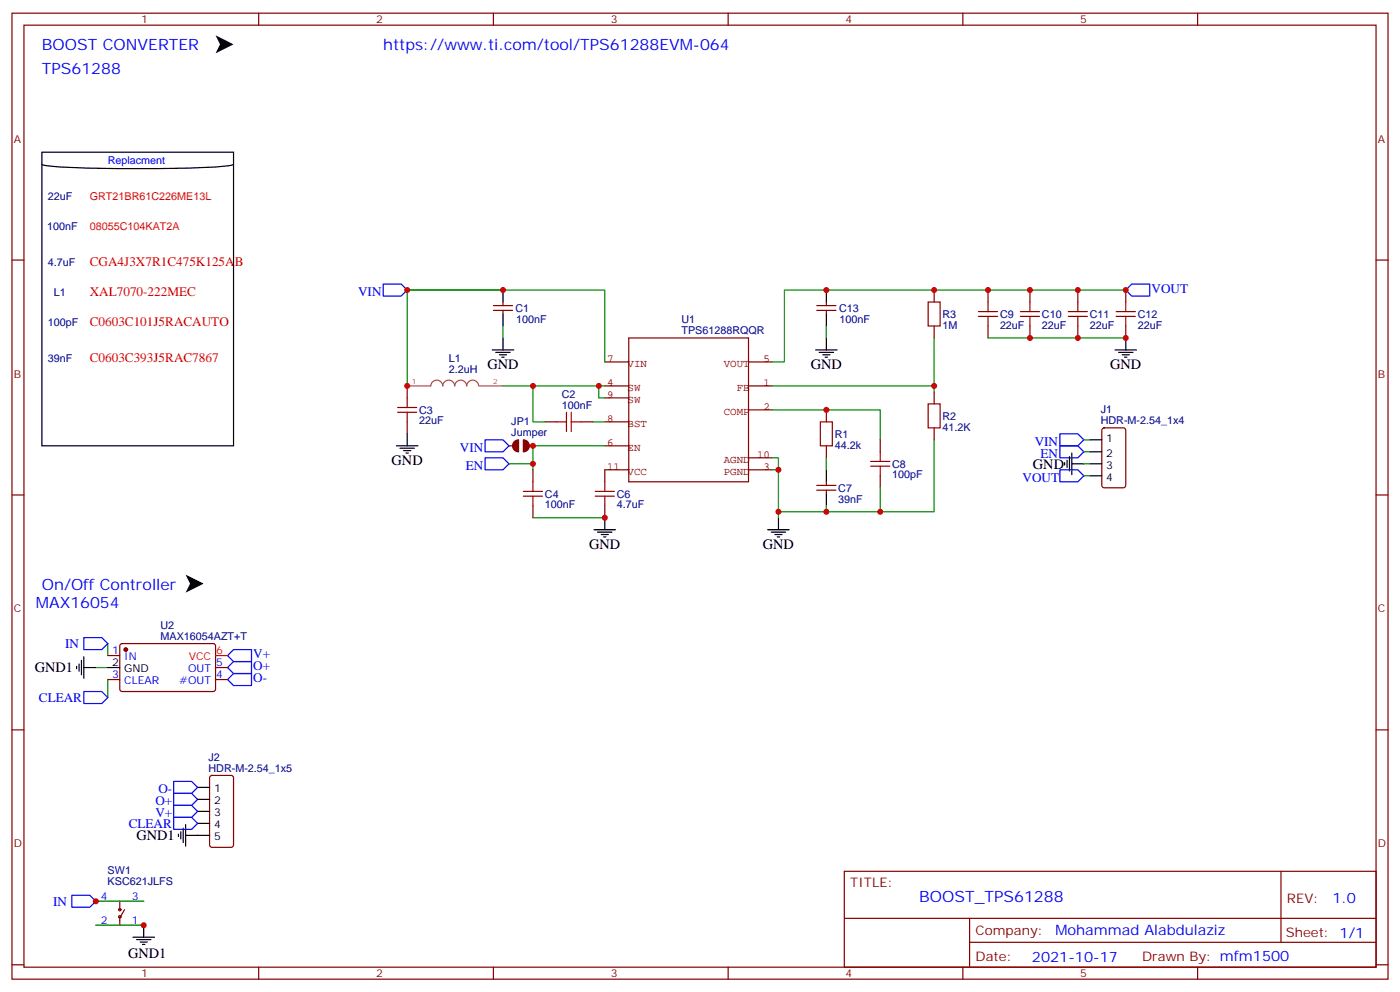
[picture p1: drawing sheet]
<svg xmlns="http://www.w3.org/2000/svg" width="412mm" height="292mm" viewBox="0 0 412 292" stroke-linecap="round" stroke-linejoin="round" font-family="sans-serif">
<g fill="none" stroke="#870000" stroke-width=".35">
<path d="M3.5 3.9h405.4v284.3h-405.4zM7.1 7.4h398.2v277.3h-398.2zM76.2 3.9v3.5M145.3 3.9v3.5M214.5 3.9v3.5M283.6 3.9v3.5M352.8 3.9v3.5M3.5 76.6h3.6M405.3 76.6h3.6M145.3 90h5.7M145.3 91.4h5.7M148.2 88.9v1.1"/>
<path d="M148.2 91.4v1M240.6 90h5.6M240.6 91.4h5.6M243.4 88.9v1.1M243.4 91.4v1M275.2 85.4v3.5M275.2 96v3.5M291 85.4v3.5M291 96v3.5M303.4 85.4v3.5M303.4 96v3.5M317.5 85.4v3.5"/>
<path d="M317.5 96v3.5M331.6 85.4v3.5M331.6 96v3.5M119.9 113.6v3.5M275.2 115.4v3.5M119.9 124.2v3.5M149.9 131.2h1.1M155.9 131.2h1.1M157 138.3v3.5M160.5 124.2h3.5M171.1 124.2h3.5M178.2 138.3v3.5"/>
<path d="M243.4 120.6v3.6M243.4 131.2v3.6M259.3 129.5v3.5M275.2 125.9v3.6M324.8 126.1l.5-.2h5.6l.7 .5v16.5l-.5 .6-5.8 .1-.7-.5v-16.5zM3.5 145.7h3.6M157 148.9v3.5M178.2 148.9v3.5M240.6 144.3h5.6M240.6 142.9h5.6M243.4 141.8v1.1M243.4 144.3v1"/>
<path d="M259.3 140.1v3.5M405.3 145.7h3.6M31.7 193h3.6M35.5 189.6l.5-.2 27.1 .1 .4 .6-.1 13-.6 .5-27.1-.1-.4-.7v-12.7zM63.5 196.5h3.5M3.5 214.8h3.6M31.7 200h3.6M63.5 200h3.5M405.3 214.8h3.6M62 228.5l.4-.3h5.7l.6 .5 .1 20-.5 .7h-5.9l-.6-.4-.1-20zM248.7 256.5h156.6v28.2h-156.6zM377.3 256.5v20.9"/>
<path d="M28.2 272.3h14.1M28.2 265.3h14.1M35.3 265.3v2.5M35.3 269.9v2.4M36.7 267.8l-1.4 2.4M248.7 270.3h156.5M285.6 277.4h119.6M285.6 270.3v14.1M3.5 284h3.6M76.2 284.7v3.5M145.3 284.7v3.5M214.5 284.7v3.5"/>
<path d="M283.6 284.7v3.5M352.8 284.7v3.5M405.3 284h3.6"/>
<circle cx="35.3" cy="267.8" r=".35"/>
<circle cx="35.3" cy="269.9" r=".35"/>
</g>
<path d="M185.2 99.5h35.3v42.3h-35.3zM178.2 113.6h7M178.2 106.5h7M178.2 117.1h7M220.5 113.6h7M220.5 106.5h7M178.2 138.3h7M178.2 131.2h7M178.2 124.2h7M220.5 120.6h7M220.5 138.3h7M220.5 134.8h7" fill="none" stroke="#850000" stroke-width=".35"/>
<path d="M63.5 10.4l5.3 2.7-5.3 2.6 1.3-2.6zM54.7 169.2l5.3 2.6-5.3 2.6 1.3-2.6z" fill="#000"/>
<g fill="none" stroke="#008700" stroke-width=".35">
<path d="M119.9 85.4h58.3v21.1M119.9 85.4h28.3M119.9 85.4v28.2M148.2 96v3.5M243.4 96v3.5M275.2 99.5v14.1h-47.7M291 99.5h40.6M331.6 85.4h-100.5v21.1h-3.6M148.2 113.6h30M157 113.6v10.6h3.5M176.4 113.6v3.5h1.8M275.2 113.6v1.8"/>
<path d="M149.9 136.5h7.1M174.6 124.2h3.6M178.2 131.2h-21.2v7.1M227.5 134.8h1.8v17.6M227.5 120.6h31.8v8.9M227.5 138.3h1.8M243.4 134.8v3.5M275.2 129.5v21.1h-15.9M319.3 136.5h1.7M319.3 129.5h1.7M319.3 133h1.7M157 152.4h21.2"/>
<path d="M243.4 148.9v1.7h-14.1M259.3 143.6v7h-15.9M319.3 140.1h1.7M28.2 196.5h3.5M31.7 189.4v3.6M31.7 200v5.3M28.2 265.3h14.1M28.2 272.3h14.1"/>
</g>
<path d="M119.9 113.6h7a1.77 1.77 0 0 1 1.8-1.7 1.77 1.77 0 0 1 1.7 1.7 1.77 1.77 0 0 1 1.8-1.7 1.77 1.77 0 0 1 1.7 1.7 1.77 1.77 0 0 1 1.8-1.7 1.77 1.77 0 0 1 1.8 1.7 1.77 1.77 0 0 1 1.7-1.7 1.77 1.77 0 0 1 1.8 1.7M141.2 113.6h7" fill="none" stroke="#a64a4a" stroke-width=".35"/>
<g fill="none" stroke="#a10000" stroke-width=".35">
<path d="M273.4 88.9h3.5v7.1h-3.5zM288.2 93.1h5.7M288.2 91.7h5.7M291 88.9v2.8M291 93.1v2.9M300.6 93.1h5.6M300.6 91.7h5.6M303.4 88.9v2.8M303.4 93.1v2.9M314.7 93.1h5.6M314.7 91.7h5.6M317.5 88.9v2.8"/>
<path d="M317.5 93.1v2.9M328.8 93.1h5.6M328.8 91.7h5.6M331.6 88.9v2.8M331.6 93.1v2.9M117.1 119.9h5.7M119.9 117.1v2.8M273.4 118.9h3.5v7h-3.5zM117.1 121.4h5.7M119.9 121.4v2.8M164 124.2h2.9M166.9 121.4v5.6"/>
<path d="M168.3 121.4v5.6M168.3 124.2h2.8M241.7 124.2h3.5v7h-3.5zM256.5 137.2h5.6M256.5 135.8h5.6M259.3 133v2.8M259.3 137.2v2.9M154.2 146h5.6M154.2 144.6h5.6M157 141.8v2.8M157 146v2.9M175.3 146h5.7"/>
<path d="M175.3 144.6h5.7M178.2 141.8v2.8M178.2 146v2.9"/>
</g>
<g fill="none" stroke="#000" stroke-width=".35">
<path d="M12.3 44.8h56.5v86.4h-56.5zM12.3 48.3a26.3 26.3 0 0 0 8.9 1l12.4 .3h14a155.3 155.3 0 0 0 20.9-1.1l.3-.2M148.2 85.4v3.5M148.2 92.4v3.6M148.2 99.5v3.5M243.4 85.4v3.5M243.4 92.4v3.6M243.4 99.5v3.5M331.6 99.5v3.5M145 103h6.3M146 103.7h4.3M147.1 104.4h2.1"/>
<path d="M147.8 105.1h.7M240.2 103h6.4M241.3 103.7h4.2M242.4 104.4h2.1M243.1 105.1h.7M328.4 103h6.4M329.5 103.7h4.2M330.6 104.4h2.1M331.3 105.1h.7M116.8 131.2h6.3M117.8 131.9h4.3M118.9 132.6h2.1"/>
<path d="M119.6 133.3h.7M119.9 127.7v3.5M243.4 138.3v3.5M313.6 136.2v.7M314.3 135.5v2.1M315 134.4v4.2M315.7 136.5h3.6M315.7 133.3v6.4M321 136.5h3.6M321 129.5h3.6M321 133h3.6M175 155.9h6.3"/>
<path d="M176 156.6h4.3M177.1 157.3h2.1M177.8 158h.7M178.2 152.4v3.5M226.1 155.9h6.4M227.2 156.6h4.2M228.2 157.3h2.2M229 158h.7M229.3 152.4v3.5M243.4 145.3v3.6M321 140.1h3.6M22.6 196.1v.7"/>
<path d="M23.3 195.4v2.2M24 194.4v4.2M24.7 196.5h3.5M24.7 193.3v6.4M31.7 196.5h3.6M58.2 231.8h3.5M58.2 235.3h3.5M58.2 238.8h3.5M52.6 245.5v.7M53.3 244.8v2.1M54 243.8v4.2M54.7 245.9h7"/>
<path d="M54.7 242.7v6.4M58.2 242.4h3.5M39.2 275.9h6.3M40.2 276.6h4.2M41.3 277.3h2.1M42 278h.7M42.3 272.3v3.6"/>
</g>
<g fill="none" stroke="#00f" stroke-width=".35">
<path d="M112.9 83.6h5.3l1.7 1.8-1.7 1.7h-5.3zM333.4 83.6h5.3v3.5h-5.3l-1.8-1.7zM142.9 129.5h5.3l1.7 1.7-1.7 1.8h-5.3zM142.9 134.8h5.3l1.7 1.7-1.7 1.8h-5.3zM312.2 127.7h5.3l1.8 1.8-1.8 1.7h-5.3zM312.2 131.2h5.3l1.8 1.8-1.8 1.8h-5.3zM312.2 138.3h5.3l1.8 1.8-1.8 1.7h-5.3zM24.7 187.7h5.3l1.7 1.7-1.7 1.8h-5.3zM67 196.5l1.8-1.8h5.3v3.6h-5.3zM67 193l1.8-1.8h5.3v3.5h-5.3zM68.8 198.3h5.3v3.5h-5.3l-1.8-1.8zM24.7 203.6h5.3l1.7 1.7-1.7 1.8h-5.3z"/>
<path d="M51.2 233.5h5.2l1.8 1.8-1.8 1.8h-5.2zM51.2 237.1h5.2l1.8 1.7-1.8 1.8h-5.2zM51.2 230h5.2l1.8 1.8-1.8 1.7h-5.2zM51.2 240.6h5.2l1.8 1.8-1.8 1.7h-5.2zM21.2 263.5h5.3l1.7 1.8-1.7 1.8h-5.3z"/>
</g>
<g fill="#870000" stroke="#870000" stroke-width=".35">
<path d="M154.2 129.5a1.76 1.76 0 0 1 1.7 1.7 1.76 1.76 0 0 1-1.7 1.8z"/>
<path d="M151.5 130l1.3-.5v3.5a1.76 1.76 0 0 1-1.7-1.1 1.76 1.76 0 0 1 .4-1.9z"/>
<circle cx="37" cy="191.2" r=".53"/>
</g>
<path d="M63.5 193h3.5" fill="none" stroke="#f00" stroke-width=".35"/>
<g fill="#c00">
<circle cx="176.4" cy="113.6" r=".88"/>
<circle cx="157" cy="113.6" r=".88"/>
<circle cx="148.2" cy="85.4" r=".88"/>
<circle cx="119.9" cy="113.6" r=".88"/>
<circle cx="178.2" cy="152.4" r=".88"/>
<circle cx="157" cy="131.2" r=".88"/>
<circle cx="157" cy="136.5" r=".88"/>
<circle cx="229.3" cy="138.3" r=".88"/>
<circle cx="229.3" cy="150.6" r=".88"/>
<circle cx="243.4" cy="150.6" r=".88"/>
<circle cx="317.5" cy="85.4" r=".88"/>
<circle cx="303.4" cy="85.4" r=".88"/>
<circle cx="291" cy="85.4" r=".88"/>
<circle cx="331.6" cy="85.4" r=".88"/>
<circle cx="243.4" cy="120.6" r=".88"/>
<circle cx="275.2" cy="113.6" r=".88"/>
<circle cx="259.3" cy="150.6" r=".88"/>
<circle cx="331.6" cy="99.5" r=".88"/>
<circle cx="303.4" cy="99.5" r=".88"/>
<circle cx="317.5" cy="99.5" r=".88"/>
<circle cx="275.2" cy="85.4" r=".88"/>
<circle cx="119.9" cy="85.4" r=".88"/>
<circle cx="243.4" cy="85.4" r=".88"/>
<circle cx="28.2" cy="265.3" r=".88"/>
<circle cx="42.3" cy="272.3" r=".88"/>
</g>
<g font-size="4.6" fill="#00f">
<text x="12.3" y="14.8">BOOST CONVERTER</text>
<text x="112.9" y="14.8">https://www.ti.com/tool/TPS61288EVM-064</text>
<text x="12.3" y="21.9">TPS61288</text>
<text x="12.3" y="173.6">On/Off Controller</text>
<text x="10.6" y="178.9">MAX16054</text>
<text x="270.8" y="265.5">BOOST_TPS61288</text>
</g>
<g font-size="4.2">
<text x="143.6" y="108.7">GND</text>
<text x="238.8" y="108.7">GND</text>
<text x="327" y="108.7">GND</text>
<text x="115.4" y="136.9">GND</text>
<text x="304.3" y="138">GND</text>
<text x="173.6" y="161.6">GND</text>
<text x="224.7" y="161.6">GND</text>
<text x="10.2" y="197.9">GND1</text>
<text x="40.2" y="247.3">GND1</text>
<text x="37.7" y="281.9">GND1</text>
</g>
<g font-size="4.2" fill="#00f">
<text x="392.5" y="265.7">1.0</text>
<text x="310.9" y="275.3">Mohammad Alabdulaziz</text>
<text x="304" y="283.1">2021-10-17</text>
</g>
<g font-size="3.9" fill="#f00">
<text x="26.5" y="78.3">CGA4J3X7R1C475K125AB</text>
<text x="26.5" y="87.1">XAL7070-222MEC</text>
<text x="26.5" y="96">C0603C101J5RACAUTO</text>
<text x="26.5" y="106.5">C0603C393J5RAC7867</text>
</g>
<g font-size="3.9" fill="#00f">
<text x="105.5" y="87.1">VIN</text>
<text x="339.2" y="86.2">VOUT</text>
<text x="304.8" y="131.2">VIN</text>
<text x="135.5" y="133">VIN</text>
<text x="306.5" y="134.8">EN</text>
<text x="137.2" y="138.3">EN</text>
<text x="301.2" y="141.8">VOUT</text>
<text x="19.2" y="190.7">IN</text>
<text x="74.6" y="197.2">O+</text>
<text x="74.6" y="193.7">V+</text>
<text x="74.6" y="200.8">O-</text>
<text x="11.5" y="206.6">CLEAR</text>
<text x="46.7" y="233.5">O-</text>
<text x="45.8" y="237.1">O+</text>
<text x="37.9" y="243.6">CLEAR</text>
<text x="45.8" y="240.6">V+</text>
<text x="15.7" y="266.6">IN</text>
</g>
<g font-size="3.9" fill="#800">
<text x="250.5" y="261.1">TITLE:</text>
<text x="379.1" y="265.7">REV:</text>
<text x="287.4" y="275.3">Company:</text>
<text x="378.7" y="275.9">Sheet: 1/1</text>
<text x="287.4" y="282.9">Date:</text>
<text x="336.4" y="283">Drawn By: mfm1500</text>
</g>
<g font-size="3.2" fill="#800">
<text x="41.6" y="6.9">1</text>
<text x="110.8" y="6.9">2</text>
<text x="179.9" y="6.9">3</text>
<text x="249.1" y="6.9">4</text>
<text x="318.2" y="6.9">5</text>
<text x="4.1" y="42">A</text>
<text x="405.9" y="42">A</text>
<text x="4.1" y="111.1">B</text>
<text x="405.9" y="111.1">B</text>
<text x="4.1" y="180.3">C</text>
<text x="405.9" y="180.3">C</text>
<text x="4.1" y="249.4">D</text>
<text x="405.9" y="249.4">D</text>
<text x="41.6" y="287.7">1</text>
<text x="110.8" y="287.7">2</text>
<text x="179.9" y="287.7">3</text>
<text x="249.1" y="287.7">4</text>
<text x="318.2" y="287.7">5</text>
</g>
<g font-size="3.2" fill="#00f">
<text x="31.7" y="48.3">Replacment</text>
<text x="33.1" y="192.6">1</text>
<text x="36.6" y="194.4">IN</text>
<text x="55.4" y="197.9">OUT</text>
<text x="63.7" y="196.1">5</text>
<text x="33.1" y="199.7">3</text>
<text x="36.6" y="201.4">CLEAR</text>
<text x="52.8" y="201.4">#OUT</text>
<text x="63.7" y="199.7">4</text>
<text x="29.7" y="264.9">4</text>
<text x="38.8" y="264.9">3</text>
<text x="29.7" y="272">2</text>
<text x="38.8" y="272">1</text>
</g>
<g font-size="3.2" fill="#000080">
<text x="14.1" y="58.9">22uF</text>
<text x="13.9" y="67.7">100nF</text>
<text x="14.1" y="78.3">4.7uF</text>
<text x="15.9" y="87.1">L1</text>
<text x="14.1" y="96">100pF</text>
<text x="151.8" y="91.8">C1</text>
<text x="152" y="95">100nF</text>
<text x="200.7" y="95.2">U1</text>
<text x="247.2" y="91.8">C13</text>
<text x="247.3" y="95">100nF</text>
<text x="277.6" y="93.6">R3</text>
<text x="294.6" y="93.5">C9</text>
<text x="306.9" y="93.5">C10</text>
<text x="321" y="93.5">C11</text>
<text x="335.1" y="93.5">C12</text>
<text x="200.7" y="98.4">TPS61288RQQR</text>
<text x="277.6" y="96.7">1M</text>
<text x="294.6" y="96.7">22uF</text>
<text x="306.9" y="96.7">22uF</text>
<text x="321" y="96.7">22uF</text>
<text x="335.1" y="96.7">22uF</text>
<text x="14.1" y="106.5">39nF</text>
<text x="132.2" y="106.5">L1</text>
<text x="132.2" y="109.7">2.2uH</text>
<text x="165.5" y="117.1">C2</text>
<text x="123.5" y="124.9">22uF</text>
<text x="123.5" y="121.8">C3</text>
<text x="150.6" y="125.2">JP1</text>
<text x="165.5" y="120.3">100nF</text>
<text x="277.6" y="123.5">R2</text>
<text x="324.2" y="124.9">HDR-M-2.54_1x4</text>
<text x="324.2" y="121.7">J1</text>
<text x="150.6" y="128.4">Jumper</text>
<text x="245.9" y="128.8">R1</text>
<text x="277.6" y="126.7">41.2K</text>
<text x="245.9" y="132">44.2k</text>
<text x="262.8" y="137.7">C8</text>
<text x="262.8" y="140.8">100pF</text>
<text x="160.5" y="149.6">100nF</text>
<text x="160.5" y="146.5">C4</text>
<text x="181.7" y="149.6">4.7uF</text>
<text x="181.7" y="146.5">C6</text>
<text x="246.9" y="147.9">39nF</text>
<text x="246.9" y="144.7">C7</text>
<text x="47.3" y="185.1">U2</text>
<text x="47.3" y="188.3">MAX16054AZT+T</text>
<text x="61.4" y="227.2">HDR-M-2.54_1x5</text>
<text x="61.4" y="224">J2</text>
<text x="31.7" y="257.3">SW1</text>
<text x="31.7" y="260.5">KSC621JLFS</text>
</g>
<g font-size="3.2" fill="#f00">
<text x="26.5" y="58.9">GRT21BR61C226ME13L</text>
<text x="26.5" y="67.7">08055C104KAT2A</text>
<text x="55.6" y="194.4">VCC</text>
<text x="63.7" y="192.6">6</text>
</g>
<g font-size="3.2" fill="#840000">
<text x="178.9" y="106.5">7</text>
<text x="224.9" y="106.5">5</text>
<text x="178.9" y="113.6">4</text>
<text x="184.9" y="108.1">VIN</text>
<text x="213.2" y="108.1">VOUT</text>
<text x="224.9" y="113.6">1</text>
<text x="178.9" y="117.1">9</text>
<text x="184.9" y="115.2">SW</text>
<text x="184.9" y="118.7">SW</text>
<text x="217" y="115.2">FB</text>
<text x="178.9" y="124.1">8</text>
<text x="184.9" y="125.7">BST</text>
<text x="213.2" y="122.2">COMP</text>
<text x="224.9" y="120.6">2</text>
<text x="178.9" y="131.2">6</text>
<text x="184.9" y="132.8">EN</text>
<text x="213.2" y="136.3">AGND</text>
<text x="223" y="134.7">10</text>
<text x="178.9" y="138.3">11</text>
<text x="184.9" y="139.8">VCC</text>
<text x="213.2" y="139.8">PGND</text>
<text x="224.9" y="138.3">3</text>
</g>
<g font-size="3.2">
<text x="325.9" y="130.2">1</text>
<text x="325.9" y="134.4">2</text>
<text x="325.9" y="137.9">3</text>
<text x="325.9" y="141.5">4</text>
<text x="33.1" y="196.1">2</text>
<text x="36.6" y="197.9">GND</text>
<text x="63" y="233.2">1</text>
<text x="63" y="236.7">2</text>
<text x="63" y="240.2">3</text>
<text x="63" y="243.8">4</text>
<text x="63" y="247.3">5</text>
</g>
<g font-size="2.1" fill="#a54b4b">
<text x="121.3" y="112.9">1</text>
<text x="145.3" y="112.9">2</text>
</g>
</svg>
